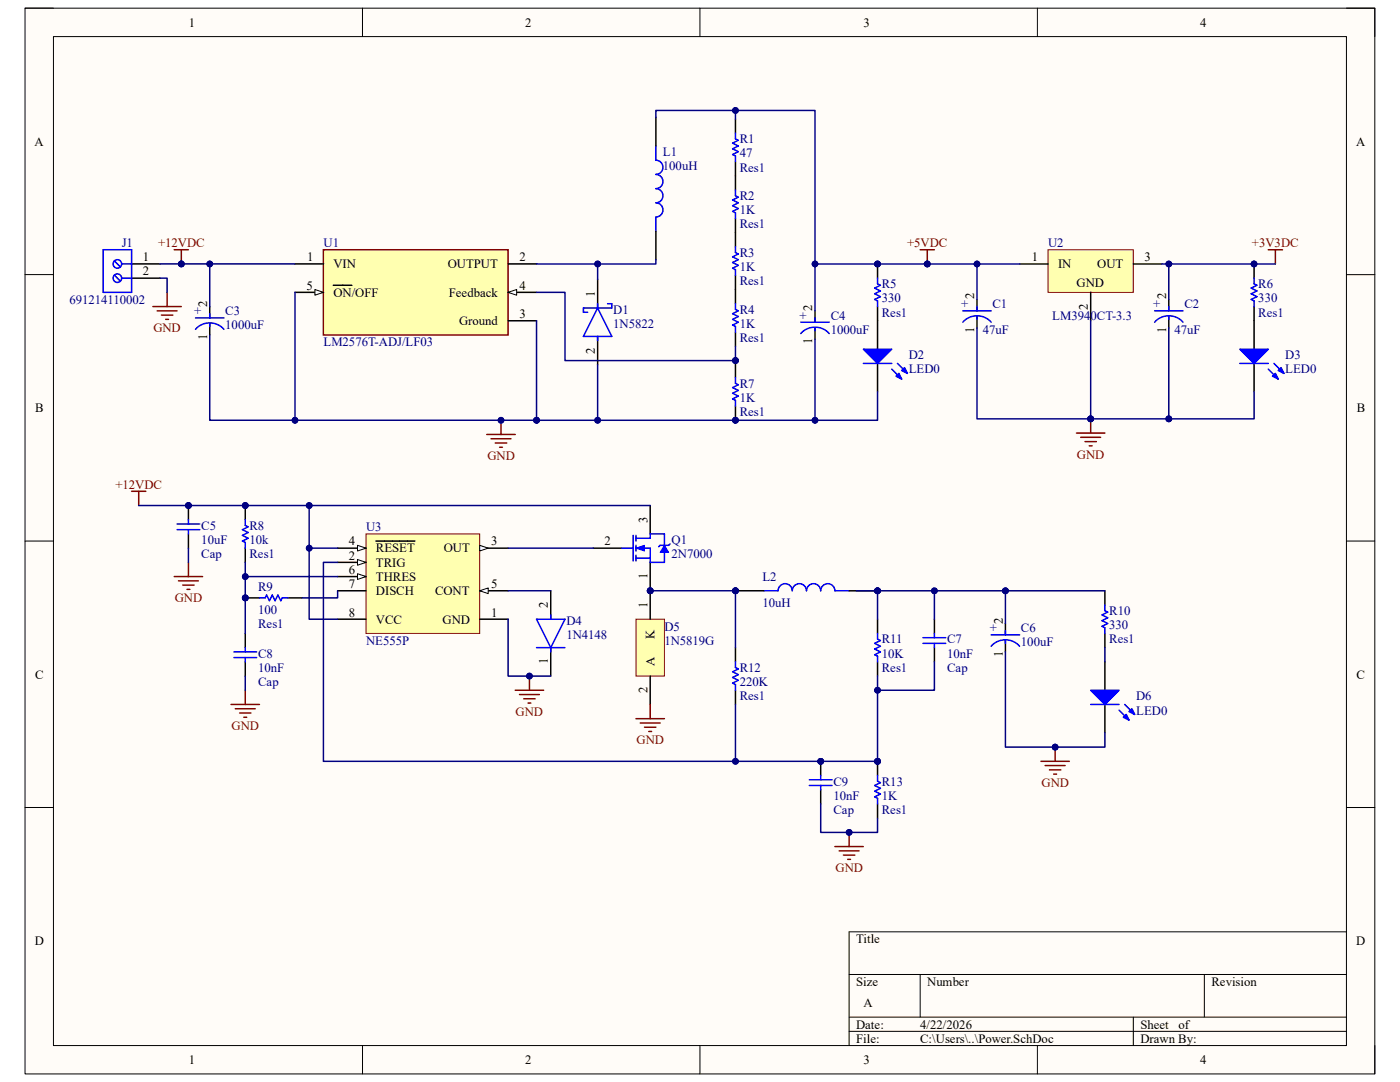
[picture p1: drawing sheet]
<svg xmlns="http://www.w3.org/2000/svg" width="279mm" height="216mm" viewBox="0 0 279 216" stroke-linecap="round" stroke-linejoin="round" font-family="sans-serif">
<path d="M5 1.6h269.4v212.7h-269.4z" fill-rule="evenodd" fill="#fffcf8"/>
<path d="M5 1.6h269.4v212.7h-269.4z" fill="none" stroke="#000" stroke-width=".2"/>
<path d="M10.7 7.3h258v201.3h-258z" fill-rule="evenodd" fill="#fffcf8"/>
<g fill="none" stroke="#000" stroke-width=".2">
<path d="M5 1.6h5.7M10.7 7.3h258v201.3h-258zM72.3 1.6v5.7M139.7 1.6v5.7M207 1.6v5.7M268.7 1.6h5.7v5.7M5 54.8h5.7M268.7 54.8h5.7M5 108h5.7M268.7 108h5.7M5 161.1h5.7M268.7 161.1h5.7"/>
<path d="M169.5 194.4h99.2M183.6 194.4v8.6M240.3 194.4v8.6M268.7 185.9h-99.2v22.7M72.3 208.6v5.7M139.7 208.6v5.7M169.5 203h99.2M169.5 205.8h99.2M207 208.6v5.7M226.2 203v5.6M274.4 208.6v5.7"/>
</g>
<path d="M64.5 49.8h36.9v17h-36.9z" fill-rule="evenodd" fill="#ffffb0"/>
<path d="M64.5 49.8h36.9v17h-36.9z" fill="none" stroke="#800000" stroke-width=".3"/>
<path d="M58.9 52.7h5.6M58.9 58.3h5.6" fill="none" stroke="#000" stroke-width=".3"/>
<path d="M62.8 57.8l1.7 .5-1.7 .6z" fill="#f8fcff"/>
<path d="M62.8 57.8l1.7 .5-1.7 .6z" fill="none" stroke="#000" stroke-width=".2"/>
<path d="M66.5 56.9h3.7M101.4 58.3h5.7" fill="none" stroke="#000" stroke-width=".3"/>
<path d="M101.4 58.3l1.7-.5v1.1z" fill="#f8fcff"/>
<path d="M101.4 58.3l1.7-.5v1.1z" fill="none" stroke="#000" stroke-width=".2"/>
<path d="M101.4 52.7h5.7M119.3 55.8v5.7M101.4 64h5.7M119.3 67.1v5.7" fill="none" stroke="#000" stroke-width=".3"/>
<path d="M119.3 61.5l2.8 5.6h-5.7zM119.3 60.6v.9M119.3 67.1v.9M121.3 60.6h.8v.9h-5.7v.8h.9" fill="none" stroke="#00f" stroke-width=".3"/>
<circle cx="146.8" cy="83.9" r=".57" fill="#000080"/>
<circle cx="146.8" cy="83.9" r=".57" fill="none" stroke="#000080" stroke-width=".2"/>
<path d="M146.8 72.5v2.9M146.8 81v2.9" fill="none" stroke="#000" stroke-width=".3"/>
<circle cx="146.8" cy="83.9" r=".57" fill="#000080"/>
<circle cx="146.8" cy="83.9" r=".57" fill="none" stroke="#000080" stroke-width=".2"/>
<path d="M146.8 60.6v1.1l.5 .3-1.1 .6 1.1 .6-1.1 .5 1.1 .6-1.1 .6 .6 .2v1.2M146.8 75.4v1.1l.5 .3-1.1 .5 1.1 .6-1.1 .6 1.1 .5-1.1 .6 .6 .3v1.1" fill="none" stroke="#00f" stroke-width=".3"/>
<path d="M146.8 57.8v2.8M146.8 66.3v2.8" fill="none" stroke="#000" stroke-width=".3"/>
<path d="M183.6 49.8h2.9M185.1 49.8v2.9" fill="none" stroke="#800000" stroke-width=".3"/>
<circle cx="185.1" cy="52.7" r=".57" fill="#000080"/>
<circle cx="185.1" cy="52.7" r=".57" fill="none" stroke="#000080" stroke-width=".2"/>
<path d="M146.8 23.7v2.9M146.8 32.3v5.6M146.8 43.6v5.7M146.8 54.9v2.9" fill="none" stroke="#000" stroke-width=".3"/>
<path d="M146.8 26.6v1.1l.5 .3-1.1 .6 1.1 .5-1.1 .6 1.1 .6-1.1 .5 .6 .3v1.2M146.8 37.9v1.2l.5 .2-1.1 .6 1.1 .6-1.1 .5 1.1 .6-1.1 .6 .6 .3v1.1M146.8 49.3v1.1l.5 .3-1.1 .5 1.1 .6-1.1 .6 1.1 .5-1.1 .6 .6 .3v1.1" fill="none" stroke="#00f" stroke-width=".3"/>
<path d="M34.8 49.8h2.8M36.2 49.8v2.9" fill="none" stroke="#800000" stroke-width=".3"/>
<circle cx="36.2" cy="52.7" r=".57" fill="#000080"/>
<circle cx="36.2" cy="52.7" r=".57" fill="none" stroke="#000080" stroke-width=".2"/>
<path d="M130.9 29.1v2.9a1.42 1.42 0 0 1 1.4 1.4 1.42 1.42 0 0 1-1.4 1.4 1.42 1.42 0 0 1 1.4 1.4 1.42 1.42 0 0 1-1.4 1.4 1.42 1.42 0 0 1 1.4 1.5 1.42 1.42 0 0 1-1.4 1.4 1.42 1.42 0 0 1 1.4 1.4 1.42 1.42 0 0 1-1.4 1.4v2.8" fill="none" stroke="#00f" stroke-width=".3"/>
<path d="M130.9 23.5v5.6M130.9 46.1v5.7" fill="none" stroke="#000" stroke-width=".3"/>
<path d="M97.1 86.7h5.7M98 87.5h4M98.9 88.4h2.2M99.7 89.2h.6M100 83.9v2.8" fill="none" stroke="#800000" stroke-width=".3"/>
<circle cx="100" cy="83.9" r=".57" fill="#000080"/>
<circle cx="100" cy="83.9" r=".57" fill="none" stroke="#000080" stroke-width=".2"/>
<circle cx="175.1" cy="52.7" r=".57" fill="#000080"/>
<circle cx="175.1" cy="52.7" r=".57" fill="none" stroke="#000080" stroke-width=".2"/>
<path d="M175.1 52.7v2.8" fill="none" stroke="#000" stroke-width=".3"/>
<circle cx="175.1" cy="52.7" r=".57" fill="#000080"/>
<circle cx="175.1" cy="52.7" r=".57" fill="none" stroke="#000080" stroke-width=".2"/>
<path d="M175.1 61.2v8.5M175.1 72.5v5.7" fill="none" stroke="#000" stroke-width=".3"/>
<path d="M175.1 55.5v1.1l.6 .3-1.1 .6 1.1 .6-1.1 .5 1.1 .6-1.1 .6 .5 .2v1.2" fill="none" stroke="#00f" stroke-width=".3"/>
<path d="M172.3 69.7h5.7l-2.9 2.8z" fill="#00f"/>
<path d="M172.3 69.7h5.7l-2.9 2.8zM178 73.6l1.9 2M179.1 72.5l2 2" fill="none" stroke="#00f" stroke-width=".3"/>
<path d="M178.8 75.1l.6-.6 .5 1.1z" fill="#00f"/>
<path d="M178.8 75.1l.6-.6 .5 1.1z" fill="none" stroke="#00f" stroke-width=".3"/>
<path d="M179.9 73.9l.6-.5 .6 1.1z" fill="#00f"/>
<path d="M172.3 72.5h5.7M179.9 73.9l.6-.5 .6 1.1z" fill="none" stroke="#00f" stroke-width=".3"/>
<path d="M73.1 106.5h22.6v19.9h-22.6z" fill-rule="evenodd" fill="#ffffb0"/>
<path d="M73.1 106.5h22.6v19.9h-22.6z" fill="none" stroke="#800000" stroke-width=".2"/>
<path d="M67.4 112.2h5.7M95.7 123.6h5.7" fill="none" stroke="#000" stroke-width=".3"/>
<path d="M71.3 111.6l1.8 .6-1.8 .6z" fill="#f8fcff"/>
<path d="M71.3 111.6l1.8 .6-1.8 .6z" fill="none" stroke="#000" stroke-width=".2"/>
<path d="M95.7 109.4h5.7" fill="none" stroke="#000" stroke-width=".3"/>
<path d="M95.7 108.8l1.7 .6-1.7 .5z" fill="#f8fcff"/>
<path d="M95.7 108.8l1.7 .6-1.7 .5z" fill="none" stroke="#000" stroke-width=".2"/>
<path d="M67.4 109.4h5.7" fill="none" stroke="#000" stroke-width=".3"/>
<path d="M71.3 108.8l1.8 .6-1.8 .5z" fill="#f8fcff"/>
<path d="M71.3 108.8l1.8 .6-1.8 .5z" fill="none" stroke="#000" stroke-width=".2"/>
<path d="M75 108h7.8M95.7 117.9h5.7" fill="none" stroke="#000" stroke-width=".3"/>
<path d="M95.7 117.9l1.7-.6v1.2z" fill="#f8fcff"/>
<path d="M95.7 117.9l1.7-.6v1.2z" fill="none" stroke="#000" stroke-width=".2"/>
<path d="M67.4 115.1h5.7" fill="none" stroke="#000" stroke-width=".3"/>
<path d="M71.3 114.5l1.8 .6-1.8 .5z" fill="#f8fcff"/>
<path d="M71.3 114.5l1.8 .6-1.8 .5z" fill="none" stroke="#000" stroke-width=".2"/>
<path d="M67.4 117.9h5.7M67.4 123.6h5.7" fill="none" stroke="#000" stroke-width=".3"/>
<circle cx="48.9" cy="119.3" r=".57" fill="#000080"/>
<circle cx="48.9" cy="119.3" r=".57" fill="none" stroke="#000080" stroke-width=".2"/>
<path d="M48.9 119.3h2.9M57.5 119.3h2.8" fill="none" stroke="#000" stroke-width=".3"/>
<circle cx="48.9" cy="119.3" r=".57" fill="#000080"/>
<circle cx="48.9" cy="119.3" r=".57" fill="none" stroke="#000080" stroke-width=".2"/>
<path d="M51.8 119.3h1.1l.3-.6 .6 1.2 .5-1.2 .6 1.2 .6-1.2 .5 1.2 .3-.6h1.2M46.7 130.1h4.5M46.7 131.2h4.5M48.9 129.2v.9M48.9 131.2v.9" fill="none" stroke="#00f" stroke-width=".3"/>
<path d="M48.9 137.7v2.9M46.1 140.6h5.7M47 141.4h3.9M47.8 142.3h2.3M48.7 143.1h.5" fill="none" stroke="#800000" stroke-width=".3"/>
<path d="M48.9 126.4v2.8M48.9 132.1v2.8" fill="none" stroke="#000" stroke-width=".3"/>
<circle cx="48.9" cy="100.9" r=".57" fill="#000080"/>
<circle cx="48.9" cy="100.9" r=".57" fill="none" stroke="#000080" stroke-width=".2"/>
<path d="M48.9 100.9v2.8M48.9 109.4v2.8" fill="none" stroke="#000" stroke-width=".3"/>
<circle cx="48.9" cy="100.9" r=".57" fill="#000080"/>
<circle cx="48.9" cy="100.9" r=".57" fill="none" stroke="#000080" stroke-width=".2"/>
<path d="M48.9 103.7v1.1l.6 .3-1.1 .6 1.1 .6-1.1 .5 1.1 .6-1.1 .6 .5 .2v1.2" fill="none" stroke="#00f" stroke-width=".3"/>
<circle cx="37.6" cy="100.9" r=".57" fill="#000080"/>
<circle cx="37.6" cy="100.9" r=".57" fill="none" stroke="#000080" stroke-width=".2"/>
<path d="M37.6 100.9v2.8M37.6 106.5v2.9" fill="none" stroke="#000" stroke-width=".3"/>
<circle cx="37.6" cy="100.9" r=".57" fill="#000080"/>
<circle cx="37.6" cy="100.9" r=".57" fill="none" stroke="#000080" stroke-width=".2"/>
<path d="M35.3 104.6h4.6M35.3 105.7h4.6M37.6 103.7v.9M37.6 105.7v.8M107.1 123.6h5.6l-2.8 5.6zM107.1 129.2h5.6M109.9 122.7v.9M109.9 129.2v.9" fill="none" stroke="#00f" stroke-width=".3"/>
<path d="M34.8 115.1h5.6M35.6 115.9h4M36.5 116.8h2.2M37.3 117.6h.6M37.6 112.2v2.9M102.8 137.7h5.7M103.7 138.6h3.9M104.5 139.4h2.3M105.7 134.9v2.8M105.4 140.3h.5" fill="none" stroke="#800000" stroke-width=".3"/>
<path d="M109.9 117.9v5.7M109.9 129.2v5.7" fill="none" stroke="#000" stroke-width=".3"/>
<circle cx="105.7" cy="134.9" r=".57" fill="#000080"/>
<circle cx="105.7" cy="134.9" r=".57" fill="none" stroke="#000080" stroke-width=".2"/>
<circle cx="129.8" cy="117.9" r=".57" fill="#000080"/>
<circle cx="129.8" cy="117.9" r=".57" fill="none" stroke="#000080" stroke-width=".2"/>
<path d="M129.8 112.2v5.7" fill="none" stroke="#000" stroke-width=".3"/>
<circle cx="129.8" cy="117.9" r=".57" fill="#000080"/>
<circle cx="129.8" cy="117.9" r=".57" fill="none" stroke="#000080" stroke-width=".2"/>
<path d="M118.4 109.4h5.7M129.8 100.9v5.6" fill="none" stroke="#000" stroke-width=".3"/>
<path d="M124.1 109.4h2.3M126.4 106.8v5.1M126.9 107.4h2.9v-.9h2.8v2.3M126.9 109.4h2.9v2.8h2.8v-2M126.9 111.4h2.9M126.9 106.8v1.2M126.9 108.8v1.1M126.9 110.8v1.1" fill="none" stroke="#00f" stroke-width=".3"/>
<path d="M132.6 108.8l.8 1.4h-1.7z" fill="#00f"/>
<path d="M132.6 108.8l.8 1.4h-1.7z" fill="none" stroke="#00f" stroke-width=".2"/>
<path d="M131.7 108.8h1.7" fill="none" stroke="#00f" stroke-width=".3"/>
<path d="M126.9 109.4l1.7-.6v1.1z" fill="#00f"/>
<path d="M126.9 109.4l1.7-.6v1.1z" fill="none" stroke="#00f" stroke-width=".2"/>
<path d="M131.7 108.8l-.2 .3M133.7 108.5l-.3 .3" fill="none" stroke="#00f" stroke-width=".3"/>
<circle cx="129.8" cy="117.9" r=".57" fill="#000080"/>
<circle cx="129.8" cy="117.9" r=".57" fill="none" stroke="#000080" stroke-width=".2"/>
<path d="M126.9 123.6h5.7v11.3h-5.7z" fill-rule="evenodd" fill="#ffffb0"/>
<path d="M126.9 123.6h5.7v11.3h-5.7z" fill="none" stroke="#800000" stroke-width=".2"/>
<path d="M129.8 117.9v5.7" fill="none" stroke="#000" stroke-width=".3"/>
<circle cx="129.8" cy="117.9" r=".57" fill="#000080"/>
<circle cx="129.8" cy="117.9" r=".57" fill="none" stroke="#000080" stroke-width=".2"/>
<path d="M129.8 134.9v5.7M146.8 129.2v2.9M146.8 137.7v2.9" fill="none" stroke="#000" stroke-width=".3"/>
<path d="M126.9 143.4h5.7M127.8 144.3h3.9M128.6 145.1h2.3M129.5 146h.5M129.8 140.6v2.8" fill="none" stroke="#800000" stroke-width=".3"/>
<path d="M146.8 132.1v1.1l.5 .3-1.1 .5 1.1 .6-1.1 .6 1.1 .5-1.1 .6 .6 .3v1.1" fill="none" stroke="#00f" stroke-width=".3"/>
<circle cx="163.8" cy="151.9" r=".57" fill="#000080"/>
<circle cx="163.8" cy="151.9" r=".57" fill="none" stroke="#000080" stroke-width=".2"/>
<path d="M163.8 151.9v2.8M163.8 157.6v2.8" fill="none" stroke="#000" stroke-width=".3"/>
<circle cx="163.8" cy="151.9" r=".57" fill="#000080"/>
<circle cx="163.8" cy="151.9" r=".57" fill="none" stroke="#000080" stroke-width=".2"/>
<path d="M161.5 155.6h4.6M161.5 156.7h4.6M163.8 154.7v.9M163.8 156.7v.9" fill="none" stroke="#00f" stroke-width=".3"/>
<circle cx="175.1" cy="151.9" r=".57" fill="#000080"/>
<circle cx="175.1" cy="151.9" r=".57" fill="none" stroke="#000080" stroke-width=".2"/>
<path d="M175.1 151.9v2.8" fill="none" stroke="#000" stroke-width=".3"/>
<circle cx="175.1" cy="151.9" r=".57" fill="#000080"/>
<circle cx="175.1" cy="151.9" r=".57" fill="none" stroke="#000080" stroke-width=".2"/>
<path d="M175.1 160.4v2.9" fill="none" stroke="#000" stroke-width=".3"/>
<path d="M175.1 154.7v1.2l.6 .3-1.1 .5 1.1 .6-1.1 .6 1.1 .5-1.1 .6 .5 .3v1.1" fill="none" stroke="#00f" stroke-width=".3"/>
<path d="M166.6 168.9h5.7M167.5 169.8h3.9M168.3 170.6h2.3M169.2 171.5h.5M169.5 166.1v2.8" fill="none" stroke="#800000" stroke-width=".3"/>
<circle cx="169.5" cy="166.1" r=".57" fill="#000080"/>
<circle cx="169.5" cy="166.1" r=".57" fill="none" stroke="#000080" stroke-width=".2"/>
<path d="M175.1 123.6v2.8M175.1 132.1v2.8M186.5 123.6v2.8M186.5 129.2v2.9" fill="none" stroke="#000" stroke-width=".3"/>
<path d="M175.1 126.4v1.1l.6 .3-1.1 .6 1.1 .5-1.1 .6 1.1 .6-1.1 .6 .5 .2v1.2M184.2 127.2h4.5M184.2 128.4h4.5M186.5 126.4v.8M186.5 128.4v.8" fill="none" stroke="#00f" stroke-width=".3"/>
<path d="M207.7 151.9h5.7M208.6 152.8h4M209.4 153.6h2.3M210.3 154.5h.6M210.6 149.1v2.8" fill="none" stroke="#800000" stroke-width=".3"/>
<circle cx="210.6" cy="149.1" r=".57" fill="#000080"/>
<circle cx="210.6" cy="149.1" r=".57" fill="none" stroke="#000080" stroke-width=".2"/>
<path d="M220.5 117.9v2.8M220.5 126.4v2.8M220.5 132.1v5.6M220.5 140.6v5.6" fill="none" stroke="#000" stroke-width=".3"/>
<path d="M220.5 120.7v1.2l.6 .2-1.2 .6 1.2 .6-1.2 .5 1.2 .6-1.2 .6 .6 .3v1.1" fill="none" stroke="#00f" stroke-width=".3"/>
<path d="M217.7 137.7h5.6l-2.8 2.9z" fill="#00f"/>
<path d="M217.7 137.7h5.6l-2.8 2.9zM223.3 141.7l2 2M224.5 140.6l2 2" fill="none" stroke="#00f" stroke-width=".3"/>
<path d="M224.2 143.1l.6-.5 .5 1.1z" fill="#00f"/>
<path d="M224.2 143.1l.6-.5 .5 1.1z" fill="none" stroke="#00f" stroke-width=".3"/>
<path d="M225.3 142l.6-.6 .6 1.2z" fill="#00f"/>
<path d="M217.7 140.6h5.6M225.3 142l.6-.6 .6 1.2z" fill="none" stroke="#00f" stroke-width=".3"/>
<circle cx="146.8" cy="117.9" r=".57" fill="#000080"/>
<circle cx="146.8" cy="117.9" r=".57" fill="none" stroke="#000080" stroke-width=".2"/>
<circle cx="175.1" cy="117.9" r=".57" fill="#000080"/>
<circle cx="175.1" cy="117.9" r=".57" fill="none" stroke="#000080" stroke-width=".2"/>
<path d="M152.4 117.9h2.9a1.42 1.42 0 0 1 1.4-1.4 1.42 1.42 0 0 1 1.4 1.4 1.42 1.42 0 0 1 1.4-1.4 1.42 1.42 0 0 1 1.5 1.4 1.42 1.42 0 0 1 1.4-1.4 1.42 1.42 0 0 1 1.4 1.4 1.42 1.42 0 0 1 1.4-1.4 1.42 1.42 0 0 1 1.4 1.4h2.9" fill="none" stroke="#00f" stroke-width=".3"/>
<path d="M146.8 117.9h5.6" fill="none" stroke="#000" stroke-width=".3"/>
<circle cx="146.8" cy="117.9" r=".57" fill="#000080"/>
<circle cx="146.8" cy="117.9" r=".57" fill="none" stroke="#000080" stroke-width=".2"/>
<path d="M169.5 117.9h5.6" fill="none" stroke="#000" stroke-width=".3"/>
<circle cx="175.1" cy="117.9" r=".57" fill="#000080"/>
<circle cx="175.1" cy="117.9" r=".57" fill="none" stroke="#000080" stroke-width=".2"/>
<path d="M26.3 52.7h5.6M26.3 55.5h5.6" fill="none" stroke="#000" stroke-width=".3"/>
<g fill="none" stroke="#00f" stroke-width=".3">
<path d="M20.6 49.8h5.7v8.5h-5.7zM22.8 52.1l1.2 1.2M22.8 54.9l1.2 1.2M24.3 52.7h2M24.3 55.5h2"/>
<circle cx="23.4" cy="52.7" r=".85"/>
<circle cx="23.4" cy="55.5" r=".85"/>
</g>
<path d="M33.4 58.3v2.9M30.5 61.2h5.7M31.4 62h3.9M32.2 62.9h2.3M33.1 63.7h.5M26.3 98h2.8M27.7 98v2.9" fill="none" stroke="#800000" stroke-width=".3"/>
<path d="M209.2 49.8h17v8.5h-17z" fill-rule="evenodd" fill="#ffffb0"/>
<path d="M209.2 49.8h17v8.5h-17z" fill="none" stroke="#800000" stroke-width=".2"/>
<path d="M203.5 52.7h5.7M217.7 58.3v5.7M226.2 52.7h5.6" fill="none" stroke="#000" stroke-width=".3"/>
<path d="M253.1 49.8h2.8M254.5 49.8v2.9M214.8 86.4h5.7M215.7 87.3h3.9M216.5 88.1h2.3M217.4 89h.6M217.7 83.6v2.8" fill="none" stroke="#800000" stroke-width=".3"/>
<circle cx="217.7" cy="83.6" r=".57" fill="#000080"/>
<circle cx="217.7" cy="83.6" r=".57" fill="none" stroke="#000080" stroke-width=".2"/>
<circle cx="250.3" cy="52.7" r=".57" fill="#000080"/>
<circle cx="250.3" cy="52.7" r=".57" fill="none" stroke="#000080" stroke-width=".2"/>
<path d="M250.3 52.7v2.8" fill="none" stroke="#000" stroke-width=".3"/>
<circle cx="250.3" cy="52.7" r=".57" fill="#000080"/>
<circle cx="250.3" cy="52.7" r=".57" fill="none" stroke="#000080" stroke-width=".2"/>
<path d="M250.3 61.2v8.5M250.3 72.5v5.7" fill="none" stroke="#000" stroke-width=".3"/>
<path d="M250.3 55.5v1.1l.5 .3-1.1 .6 1.1 .6-1.1 .5 1.1 .6-1.1 .6 .6 .2v1.2" fill="none" stroke="#00f" stroke-width=".3"/>
<path d="M247.4 69.7h5.7l-2.8 2.8z" fill="#00f"/>
<path d="M247.4 69.7h5.7l-2.8 2.8zM253.1 73.6l2 2M254.2 72.5l2 2" fill="none" stroke="#00f" stroke-width=".3"/>
<path d="M254 75.1l.5-.6 .6 1.1z" fill="#00f"/>
<path d="M254 75.1l.5-.6 .6 1.1z" fill="none" stroke="#00f" stroke-width=".3"/>
<path d="M255.7 73.4l.5 1.1-1.1-.6z" fill="#00f"/>
<g fill="none" stroke="#00f" stroke-width=".3">
<path d="M39 63.4h5.7M39 65.7a3.8 3.8 0 0 1 5.7 0M41.9 62.6v.8M41.9 64.6v.5M159.8 66.6a3.8 3.8 0 0 1 5.7 0M159.8 64.3h5.7M162.7 63.4v.9M162.7 65.4v.6M192.2 62h5.6M192.2 64.3a3.8 3.8 0 0 1 5.6 0M195 61.2v.8M195 63.2v.5"/>
<path d="M230.4 62h5.7M230.4 64.3a3.8 3.8 0 0 1 5.7 0M233.3 61.2v.8M233.3 63.2v.5M247.4 72.5h5.7M255.7 73.4l.5 1.1-1.1-.6zM197.8 128.9a3.8 3.8 0 0 1 5.7 0M197.8 126.7h5.7M200.6 125.8v.9M200.6 127.8v.6"/>
</g>
<path d="M195 59.8v2.2M233.3 59.8v2.2M41.9 61.2v2.2M41.9 64.6v2.2M162.7 62v2.3M162.7 65.4v2.3M195 63.2v2.2M233.3 63.2v2.2M200.6 124.4v2.3M200.6 127.8v2.3" fill="none" stroke="#000" stroke-width=".3"/>
<path d="M36.2 52.7h22.7" fill="none" stroke="#000080" stroke-width=".3"/>
<circle cx="36.2" cy="52.7" r=".57" fill="#000080"/>
<circle cx="36.2" cy="52.7" r=".57" fill="none" stroke="#000080" stroke-width=".2"/>
<circle cx="41.9" cy="52.7" r=".57" fill="#000080"/>
<circle cx="41.9" cy="52.7" r=".57" fill="none" stroke="#000080" stroke-width=".2"/>
<path d="M58.9 58.3v25.6" fill="none" stroke="#000080" stroke-width=".3"/>
<circle cx="58.9" cy="83.9" r=".57" fill="#000080"/>
<circle cx="58.9" cy="83.9" r=".57" fill="none" stroke="#000080" stroke-width=".2"/>
<path d="M41.9 52.7v8.5" fill="none" stroke="#000080" stroke-width=".3"/>
<circle cx="41.9" cy="52.7" r=".57" fill="#000080"/>
<circle cx="41.9" cy="52.7" r=".57" fill="none" stroke="#000080" stroke-width=".2"/>
<path d="M67.4 109.4h-5.7v14.2h5.7" fill="none" stroke="#000080" stroke-width=".3"/>
<circle cx="61.7" cy="109.4" r=".57" fill="#000080"/>
<circle cx="61.7" cy="109.4" r=".57" fill="none" stroke="#000080" stroke-width=".2"/>
<path d="M61.7 100.9v8.5" fill="none" stroke="#000080" stroke-width=".3"/>
<circle cx="61.7" cy="109.4" r=".57" fill="#000080"/>
<circle cx="61.7" cy="109.4" r=".57" fill="none" stroke="#000080" stroke-width=".2"/>
<circle cx="61.7" cy="100.9" r=".57" fill="#000080"/>
<circle cx="61.7" cy="100.9" r=".57" fill="none" stroke="#000080" stroke-width=".2"/>
<path d="M48.9 115.1h18.5M67.4 117.9v1.4h-7.1" fill="none" stroke="#000080" stroke-width=".3"/>
<circle cx="48.9" cy="115.1" r=".57" fill="#000080"/>
<circle cx="48.9" cy="115.1" r=".57" fill="none" stroke="#000080" stroke-width=".2"/>
<path d="M48.9 119.3v7.1M48.9 134.9v2.8" fill="none" stroke="#000080" stroke-width=".3"/>
<circle cx="48.9" cy="119.3" r=".57" fill="#000080"/>
<circle cx="48.9" cy="119.3" r=".57" fill="none" stroke="#000080" stroke-width=".2"/>
<path d="M48.9 112.2v7.1" fill="none" stroke="#000080" stroke-width=".3"/>
<circle cx="48.9" cy="115.1" r=".57" fill="#000080"/>
<circle cx="48.9" cy="115.1" r=".57" fill="none" stroke="#000080" stroke-width=".2"/>
<circle cx="48.9" cy="119.3" r=".57" fill="#000080"/>
<circle cx="48.9" cy="119.3" r=".57" fill="none" stroke="#000080" stroke-width=".2"/>
<path d="M37.6 109.4v2.8M101.4 117.9h8.5M101.4 123.6v11.3h8.5" fill="none" stroke="#000080" stroke-width=".3"/>
<circle cx="105.7" cy="134.9" r=".57" fill="#000080"/>
<circle cx="105.7" cy="134.9" r=".57" fill="none" stroke="#000080" stroke-width=".2"/>
<path d="M27.7 100.9h102.1" fill="none" stroke="#000080" stroke-width=".3"/>
<circle cx="37.6" cy="100.9" r=".57" fill="#000080"/>
<circle cx="37.6" cy="100.9" r=".57" fill="none" stroke="#000080" stroke-width=".2"/>
<circle cx="48.9" cy="100.9" r=".57" fill="#000080"/>
<circle cx="48.9" cy="100.9" r=".57" fill="none" stroke="#000080" stroke-width=".2"/>
<circle cx="61.7" cy="100.9" r=".57" fill="#000080"/>
<circle cx="61.7" cy="100.9" r=".57" fill="none" stroke="#000080" stroke-width=".2"/>
<path d="M129.8 117.9h17" fill="none" stroke="#000080" stroke-width=".3"/>
<circle cx="129.8" cy="117.9" r=".57" fill="#000080"/>
<circle cx="129.8" cy="117.9" r=".57" fill="none" stroke="#000080" stroke-width=".2"/>
<circle cx="146.8" cy="117.9" r=".57" fill="#000080"/>
<circle cx="146.8" cy="117.9" r=".57" fill="none" stroke="#000080" stroke-width=".2"/>
<path d="M67.4 112.2h-2.9v39.7h82.3v-11.3" fill="none" stroke="#000080" stroke-width=".3"/>
<circle cx="146.8" cy="151.9" r=".57" fill="#000080"/>
<circle cx="146.8" cy="151.9" r=".57" fill="none" stroke="#000080" stroke-width=".2"/>
<path d="M146.8 117.9v11.3" fill="none" stroke="#000080" stroke-width=".3"/>
<circle cx="146.8" cy="117.9" r=".57" fill="#000080"/>
<circle cx="146.8" cy="117.9" r=".57" fill="none" stroke="#000080" stroke-width=".2"/>
<path d="M146.8 151.9h28.3" fill="none" stroke="#000080" stroke-width=".3"/>
<circle cx="146.8" cy="151.9" r=".57" fill="#000080"/>
<circle cx="146.8" cy="151.9" r=".57" fill="none" stroke="#000080" stroke-width=".2"/>
<circle cx="163.8" cy="151.9" r=".57" fill="#000080"/>
<circle cx="163.8" cy="151.9" r=".57" fill="none" stroke="#000080" stroke-width=".2"/>
<circle cx="175.1" cy="151.9" r=".57" fill="#000080"/>
<circle cx="175.1" cy="151.9" r=".57" fill="none" stroke="#000080" stroke-width=".2"/>
<path d="M163.8 160.4v5.7h11.3v-2.8" fill="none" stroke="#000080" stroke-width=".3"/>
<circle cx="169.5" cy="166.1" r=".57" fill="#000080"/>
<circle cx="169.5" cy="166.1" r=".57" fill="none" stroke="#000080" stroke-width=".2"/>
<path d="M175.1 134.9v17" fill="none" stroke="#000080" stroke-width=".3"/>
<circle cx="175.1" cy="151.9" r=".57" fill="#000080"/>
<circle cx="175.1" cy="151.9" r=".57" fill="none" stroke="#000080" stroke-width=".2"/>
<circle cx="175.1" cy="137.7" r=".57" fill="#000080"/>
<circle cx="175.1" cy="137.7" r=".57" fill="none" stroke="#000080" stroke-width=".2"/>
<path d="M186.5 132.1v5.6h-11.4" fill="none" stroke="#000080" stroke-width=".3"/>
<circle cx="175.1" cy="137.7" r=".57" fill="#000080"/>
<circle cx="175.1" cy="137.7" r=".57" fill="none" stroke="#000080" stroke-width=".2"/>
<path d="M186.5 117.9v5.7" fill="none" stroke="#000080" stroke-width=".3"/>
<circle cx="186.5" cy="117.9" r=".57" fill="#000080"/>
<circle cx="186.5" cy="117.9" r=".57" fill="none" stroke="#000080" stroke-width=".2"/>
<path d="M175.1 117.9v5.7" fill="none" stroke="#000080" stroke-width=".3"/>
<circle cx="175.1" cy="117.9" r=".57" fill="#000080"/>
<circle cx="175.1" cy="117.9" r=".57" fill="none" stroke="#000080" stroke-width=".2"/>
<path d="M220.5 146.2v2.9h-9.9" fill="none" stroke="#000080" stroke-width=".3"/>
<circle cx="210.6" cy="149.1" r=".57" fill="#000080"/>
<circle cx="210.6" cy="149.1" r=".57" fill="none" stroke="#000080" stroke-width=".2"/>
<path d="M170.9 117.9h29.7M220.5 129.2v2.9" fill="none" stroke="#000080" stroke-width=".3"/>
<circle cx="175.1" cy="117.9" r=".57" fill="#000080"/>
<circle cx="175.1" cy="117.9" r=".57" fill="none" stroke="#000080" stroke-width=".2"/>
<circle cx="186.5" cy="117.9" r=".57" fill="#000080"/>
<circle cx="186.5" cy="117.9" r=".57" fill="none" stroke="#000080" stroke-width=".2"/>
<circle cx="200.7" cy="117.9" r=".57" fill="#000080"/>
<circle cx="200.7" cy="117.9" r=".57" fill="none" stroke="#000080" stroke-width=".2"/>
<path d="M31.9 55.5h1.5v2.8M200.6 117.9h19.9" fill="none" stroke="#000080" stroke-width=".3"/>
<circle cx="200.7" cy="117.9" r=".57" fill="#000080"/>
<circle cx="200.7" cy="117.9" r=".57" fill="none" stroke="#000080" stroke-width=".2"/>
<path d="M31.9 52.7h4.3" fill="none" stroke="#000080" stroke-width=".3"/>
<circle cx="36.2" cy="52.7" r=".57" fill="#000080"/>
<circle cx="36.2" cy="52.7" r=".57" fill="none" stroke="#000080" stroke-width=".2"/>
<path d="M231.8 52.7h22.7" fill="none" stroke="#000080" stroke-width=".3"/>
<circle cx="250.3" cy="52.7" r=".57" fill="#000080"/>
<circle cx="250.3" cy="52.7" r=".57" fill="none" stroke="#000080" stroke-width=".2"/>
<circle cx="233.3" cy="52.7" r=".57" fill="#000080"/>
<circle cx="233.3" cy="52.7" r=".57" fill="none" stroke="#000080" stroke-width=".2"/>
<path d="M185.1 52.7h18.4" fill="none" stroke="#000080" stroke-width=".3"/>
<circle cx="185.1" cy="52.7" r=".57" fill="#000080"/>
<circle cx="185.1" cy="52.7" r=".57" fill="none" stroke="#000080" stroke-width=".2"/>
<circle cx="195" cy="52.7" r=".57" fill="#000080"/>
<circle cx="195" cy="52.7" r=".57" fill="none" stroke="#000080" stroke-width=".2"/>
<path d="M233.3 52.7v7.1" fill="none" stroke="#000080" stroke-width=".3"/>
<circle cx="233.3" cy="52.7" r=".57" fill="#000080"/>
<circle cx="233.3" cy="52.7" r=".57" fill="none" stroke="#000080" stroke-width=".2"/>
<path d="M195 52.7v7.1" fill="none" stroke="#000080" stroke-width=".3"/>
<circle cx="195" cy="52.7" r=".57" fill="#000080"/>
<circle cx="195" cy="52.7" r=".57" fill="none" stroke="#000080" stroke-width=".2"/>
<path d="M200.6 117.9v6.5" fill="none" stroke="#000080" stroke-width=".3"/>
<circle cx="200.7" cy="117.9" r=".57" fill="#000080"/>
<circle cx="200.7" cy="117.9" r=".57" fill="none" stroke="#000080" stroke-width=".2"/>
<path d="M200.6 130.1v19h10" fill="none" stroke="#000080" stroke-width=".3"/>
<circle cx="210.6" cy="149.1" r=".57" fill="#000080"/>
<circle cx="210.6" cy="149.1" r=".57" fill="none" stroke="#000080" stroke-width=".2"/>
<path d="M41.9 66.8v17.1h65.2M101.4 109.4h17" fill="none" stroke="#000080" stroke-width=".3"/>
<circle cx="107.1" cy="83.9" r=".57" fill="#000080"/>
<circle cx="107.1" cy="83.9" r=".57" fill="none" stroke="#000080" stroke-width=".2"/>
<circle cx="100" cy="83.9" r=".57" fill="#000080"/>
<circle cx="100" cy="83.9" r=".57" fill="none" stroke="#000080" stroke-width=".2"/>
<circle cx="58.9" cy="83.9" r=".57" fill="#000080"/>
<circle cx="58.9" cy="83.9" r=".57" fill="none" stroke="#000080" stroke-width=".2"/>
<path d="M217.7 64v19.6" fill="none" stroke="#000080" stroke-width=".3"/>
<circle cx="217.7" cy="83.6" r=".57" fill="#000080"/>
<circle cx="217.7" cy="83.6" r=".57" fill="none" stroke="#000080" stroke-width=".2"/>
<path d="M233.3 65.4v18.2" fill="none" stroke="#000080" stroke-width=".3"/>
<circle cx="233.3" cy="83.6" r=".57" fill="#000080"/>
<circle cx="233.3" cy="83.6" r=".57" fill="none" stroke="#000080" stroke-width=".2"/>
<path d="M107.1 64v19.9" fill="none" stroke="#000080" stroke-width=".3"/>
<circle cx="107.1" cy="83.9" r=".57" fill="#000080"/>
<circle cx="107.1" cy="83.9" r=".57" fill="none" stroke="#000080" stroke-width=".2"/>
<path d="M162.7 67.7v16.2" fill="none" stroke="#000080" stroke-width=".3"/>
<circle cx="162.6" cy="83.9" r=".57" fill="#000080"/>
<circle cx="162.6" cy="83.9" r=".57" fill="none" stroke="#000080" stroke-width=".2"/>
<path d="M175.1 78.2v5.7h-68" fill="none" stroke="#000080" stroke-width=".3"/>
<circle cx="107.1" cy="83.9" r=".57" fill="#000080"/>
<circle cx="107.1" cy="83.9" r=".57" fill="none" stroke="#000080" stroke-width=".2"/>
<circle cx="119.3" cy="83.9" r=".57" fill="#000080"/>
<circle cx="119.3" cy="83.9" r=".57" fill="none" stroke="#000080" stroke-width=".2"/>
<circle cx="146.8" cy="83.9" r=".57" fill="#000080"/>
<circle cx="146.8" cy="83.9" r=".57" fill="none" stroke="#000080" stroke-width=".2"/>
<circle cx="162.6" cy="83.9" r=".57" fill="#000080"/>
<circle cx="162.6" cy="83.9" r=".57" fill="none" stroke="#000080" stroke-width=".2"/>
<path d="M119.3 72.8v11.1" fill="none" stroke="#000080" stroke-width=".3"/>
<circle cx="119.3" cy="83.9" r=".57" fill="#000080"/>
<circle cx="119.3" cy="83.9" r=".57" fill="none" stroke="#000080" stroke-width=".2"/>
<path d="M162.7 52.7h22.4" fill="none" stroke="#000080" stroke-width=".3"/>
<circle cx="162.6" cy="52.7" r=".57" fill="#000080"/>
<circle cx="162.6" cy="52.7" r=".57" fill="none" stroke="#000080" stroke-width=".2"/>
<circle cx="175.1" cy="52.7" r=".57" fill="#000080"/>
<circle cx="175.1" cy="52.7" r=".57" fill="none" stroke="#000080" stroke-width=".2"/>
<circle cx="185.1" cy="52.7" r=".57" fill="#000080"/>
<circle cx="185.1" cy="52.7" r=".57" fill="none" stroke="#000080" stroke-width=".2"/>
<path d="M146.8 22v1.7" fill="none" stroke="#000080" stroke-width=".3"/>
<circle cx="146.8" cy="22" r=".57" fill="#000080"/>
<circle cx="146.8" cy="22" r=".57" fill="none" stroke="#000080" stroke-width=".2"/>
<path d="M107.1 52.7h12.2v3.1" fill="none" stroke="#000080" stroke-width=".3"/>
<circle cx="119.3" cy="52.7" r=".57" fill="#000080"/>
<circle cx="119.3" cy="52.7" r=".57" fill="none" stroke="#000080" stroke-width=".2"/>
<path d="M130.9 51.8v.9h-11.6" fill="none" stroke="#000080" stroke-width=".3"/>
<circle cx="119.3" cy="52.7" r=".57" fill="#000080"/>
<circle cx="119.3" cy="52.7" r=".57" fill="none" stroke="#000080" stroke-width=".2"/>
<path d="M130.9 23.5v-1.5h31.8v40" fill="none" stroke="#000080" stroke-width=".3"/>
<circle cx="146.8" cy="22" r=".57" fill="#000080"/>
<circle cx="146.8" cy="22" r=".57" fill="none" stroke="#000080" stroke-width=".2"/>
<circle cx="162.6" cy="52.7" r=".57" fill="#000080"/>
<circle cx="162.6" cy="52.7" r=".57" fill="none" stroke="#000080" stroke-width=".2"/>
<path d="M195 65.4v18.2h22.7" fill="none" stroke="#000080" stroke-width=".3"/>
<circle cx="217.7" cy="83.6" r=".57" fill="#000080"/>
<circle cx="217.7" cy="83.6" r=".57" fill="none" stroke="#000080" stroke-width=".2"/>
<path d="M217.7 83.6h15.6" fill="none" stroke="#000080" stroke-width=".3"/>
<circle cx="233.3" cy="83.6" r=".57" fill="#000080"/>
<circle cx="233.3" cy="83.6" r=".57" fill="none" stroke="#000080" stroke-width=".2"/>
<circle cx="217.7" cy="83.6" r=".57" fill="#000080"/>
<circle cx="217.7" cy="83.6" r=".57" fill="none" stroke="#000080" stroke-width=".2"/>
<path d="M250.3 78.2v5.4h-17" fill="none" stroke="#000080" stroke-width=".3"/>
<circle cx="233.3" cy="83.6" r=".57" fill="#000080"/>
<circle cx="233.3" cy="83.6" r=".57" fill="none" stroke="#000080" stroke-width=".2"/>
<path d="M107.1 58.3h5.6v13.7h34.4" fill="none" stroke="#000080" stroke-width=".3"/>
<circle cx="146.8" cy="72" r=".57" fill="#000080"/>
<circle cx="146.8" cy="72" r=".57" fill="none" stroke="#000080" stroke-width=".2"/>
<path d="M146.8 72v.5" fill="none" stroke="#000080" stroke-width=".3"/>
<circle cx="146.8" cy="72" r=".57" fill="#000080"/>
<circle cx="146.8" cy="72" r=".57" fill="none" stroke="#000080" stroke-width=".2"/>
<path d="M146.8 69.1v2.9" fill="none" stroke="#000080" stroke-width=".3"/>
<circle cx="146.8" cy="72" r=".57" fill="#000080"/>
<circle cx="146.8" cy="72" r=".57" fill="none" stroke="#000080" stroke-width=".2"/>
<g font-size="2.5">
<text x="37.7" y="5.3">1</text>
<text x="104.8" y="5.3">2</text>
<text x="172.3" y="5.3">3</text>
<text x="239.5" y="5.3">4</text>
<text x="6.9" y="29.1">A</text>
<text x="270.6" y="29.1">A</text>
<text x="28.5" y="52.1">1</text>
<text x="61.3" y="52.1">1</text>
<text x="66.5" y="53.6">VIN</text>
<text x="89.4" y="53.6">OUTPUT</text>
<text x="103.7" y="52.1">2</text>
<text x="205.9" y="52.1">1</text>
<text x="211.2" y="53.6">IN</text>
<text x="219" y="53.6">OUT</text>
<text x="228.4" y="52.1">3</text>
<text x="28.5" y="54.9">2</text>
<text x="61.2" y="57.8">5</text>
<text x="66.5" y="59.2">ON/OFF</text>
<text x="89.6" y="59.2">Feedback</text>
<text x="103.7" y="57.8">4</text>
<text x="118.7" y="59.2" transform="rotate(-90 118.7 59.2)">1</text>
<text x="194.4" y="59.7" transform="rotate(-90 194.4 59.7)">2</text>
<text x="214.8" y="57.2">GND</text>
<text x="232.7" y="59.7" transform="rotate(-90 232.7 59.7)">2</text>
<text x="41.3" y="61.2" transform="rotate(-90 41.3 61.2)">2</text>
<text x="91.6" y="64.9">Ground</text>
<text x="103.7" y="63.5">3</text>
<text x="162.1" y="62" transform="rotate(-90 162.1 62)">2</text>
<text x="217.1" y="61.8" transform="rotate(-90 217.1 61.8)">2</text>
<text x="41.3" y="67.8" transform="rotate(-90 41.3 67.8)">1</text>
<text x="118.7" y="70.6" transform="rotate(-90 118.7 70.6)">2</text>
<text x="162.1" y="68.7" transform="rotate(-90 162.1 68.7)">1</text>
<text x="194.4" y="66.4" transform="rotate(-90 194.4 66.4)">1</text>
<text x="232.7" y="66.4" transform="rotate(-90 232.7 66.4)">1</text>
<text x="7" y="82.3">B</text>
<text x="270.8" y="82.3">B</text>
<text x="129.2" y="104.3" transform="rotate(-90 129.2 104.3)">3</text>
<text x="69.6" y="111.7">2</text>
<text x="69.6" y="108.8">4</text>
<text x="75" y="113.1">TRIG</text>
<text x="75" y="110.2">RESET</text>
<text x="88.6" y="110.2">OUT</text>
<text x="98" y="108.8">3</text>
<text x="120.6" y="108.8">2</text>
<text x="69.6" y="114.5">6</text>
<text x="69.6" y="117.3">7</text>
<text x="75" y="115.9">THRES</text>
<text x="75" y="118.7">DISCH</text>
<text x="86.8" y="118.7">CONT</text>
<text x="98" y="117.3">5</text>
<text x="129.2" y="115.4" transform="rotate(-90 129.2 115.4)">1</text>
<text x="69.6" y="123">8</text>
<text x="75" y="124.4">VCC</text>
<text x="88.3" y="124.4">GND</text>
<text x="98" y="123">1</text>
<text x="109.3" y="121.3" transform="rotate(-90 109.3 121.3)">2</text>
<text x="129.2" y="121.3" transform="rotate(-90 129.2 121.3)">1</text>
<text x="200.1" y="124.4" transform="rotate(-90 200.1 124.4)">2</text>
<text x="130.6" y="127.4" transform="rotate(-90 130.6 127.4)">K</text>
<text x="200.1" y="131" transform="rotate(-90 200.1 131)">1</text>
<text x="7" y="135.4">C</text>
<text x="109.3" y="132.5" transform="rotate(-90 109.3 132.5)">1</text>
<text x="130.6" y="132.9" transform="rotate(-90 130.6 132.9)">A</text>
<text x="270.7" y="135.4">C</text>
<text x="129.2" y="138.3" transform="rotate(-90 129.2 138.3)">2</text>
<text x="6.9" y="188.6">D</text>
<text x="170.9" y="188.2">Title</text>
<text x="270.7" y="188.6">D</text>
<text x="170.9" y="196.7">Size</text>
<text x="185" y="196.7">Number</text>
<text x="241.8" y="196.7">Revision</text>
<text x="172.3" y="201">A</text>
<text x="170.9" y="205.2">Date:</text>
<text x="170.9" y="208.1">File:</text>
<text x="183.6" y="205.2">4/22/2026</text>
<text x="183.7" y="208.1">C:\Users\..\Power.SchDoc</text>
<text x="227.6" y="205.2">Sheet</text>
<text x="227.6" y="208.1">Drawn By:</text>
<text x="235.2" y="205.2">of</text>
<text x="37.7" y="212.3">1</text>
<text x="104.8" y="212.3">2</text>
<text x="172.3" y="212.3">3</text>
<text x="239.5" y="212.3">4</text>
</g>
<g font-size="2.5" fill="#000080">
<text x="147.6" y="28.6">R1</text>
<text x="132.3" y="31.1">L1</text>
<text x="132.3" y="34">100uH</text>
<text x="147.6" y="31.4">47</text>
<text x="147.6" y="34.2">Res1</text>
<text x="147.6" y="39.9">R2</text>
<text x="147.6" y="42.8">1K</text>
<text x="147.6" y="45.6">Res1</text>
<text x="24.3" y="49.3">J1</text>
<text x="64.6" y="49.3">U1</text>
<text x="147.6" y="51.3">R3</text>
<text x="209.2" y="49.3">U2</text>
<text x="147.6" y="54.1">1K</text>
<text x="147.6" y="56.9">Res1</text>
<text x="176" y="57.5">R5</text>
<text x="251.1" y="57.5">R6</text>
<text x="13.8" y="60.6">691214110002</text>
<text x="38.7" y="62.9">+</text>
<text x="45" y="65.7">1000uF</text>
<text x="45" y="62.9">C3</text>
<text x="122.4" y="62.6">D1</text>
<text x="122.4" y="65.4">1N5822</text>
<text x="147.6" y="65.4">1K</text>
<text x="147.6" y="62.6">R4</text>
<text x="159.6" y="63.8">+</text>
<text x="165.8" y="63.8">C4</text>
<text x="176" y="60.3">330</text>
<text x="176" y="63.2">Res1</text>
<text x="191.9" y="61.5">+</text>
<text x="198.1" y="61.5">C1</text>
<text x="210" y="63.8">LM3940CT-3.3</text>
<text x="230.1" y="61.5">+</text>
<text x="236.4" y="61.5">C2</text>
<text x="251.1" y="60.3">330</text>
<text x="251.1" y="63.2">Res1</text>
<text x="64.6" y="69.1">LM2576T-ADJ/LF03</text>
<text x="147.6" y="68.3">Res1</text>
<text x="165.8" y="66.6">1000uF</text>
<text x="181.4" y="71.7">D2</text>
<text x="196.1" y="66.6">47uF</text>
<text x="234.4" y="66.6">47uF</text>
<text x="256.5" y="71.7">D3</text>
<text x="147.6" y="77.3">R7</text>
<text x="181.4" y="74.5">LED0</text>
<text x="256.5" y="74.5">LED0</text>
<text x="147.6" y="80.2">1K</text>
<text x="147.6" y="83">Res1</text>
<text x="40.2" y="105.7">C5</text>
<text x="49.8" y="105.7">R8</text>
<text x="73.1" y="106">U3</text>
<text x="40.2" y="108.5">10uF</text>
<text x="40.2" y="111.4">Cap</text>
<text x="49.8" y="108.5">10k</text>
<text x="49.8" y="111.4">Res1</text>
<text x="134" y="108.5">Q1</text>
<text x="134" y="111.4">2N7000</text>
<text x="51.5" y="117.9">R9</text>
<text x="152.1" y="115.9">L2</text>
<text x="51.5" y="122.4">100</text>
<text x="51.5" y="125.3">Res1</text>
<text x="113" y="124.7">D4</text>
<text x="132.6" y="125.9">D5</text>
<text x="152.1" y="121">10uH</text>
<text x="221.4" y="125.6">330</text>
<text x="221.4" y="122.7">R10</text>
<text x="51.5" y="131.2">C8</text>
<text x="73.1" y="128.7">NE555P</text>
<text x="113" y="127.6">1N4148</text>
<text x="132.6" y="128.7">1N5819G</text>
<text x="176" y="131.2">10K</text>
<text x="176" y="128.4">R11</text>
<text x="189" y="131.2">10nF</text>
<text x="189" y="128.4">C7</text>
<text x="197.5" y="126.1">+</text>
<text x="203.8" y="128.9">100uF</text>
<text x="203.8" y="126.1">C6</text>
<text x="221.4" y="128.4">Res1</text>
<text x="51.5" y="134.1">10nF</text>
<text x="51.5" y="136.9">Cap</text>
<text x="147.6" y="136.9">220K</text>
<text x="147.6" y="134.1">R12</text>
<text x="176" y="134.1">Res1</text>
<text x="189" y="134.1">Cap</text>
<text x="147.6" y="139.7">Res1</text>
<text x="226.7" y="139.7">D6</text>
<text x="226.7" y="142.6">LED0</text>
<text x="166.3" y="159.6">10nF</text>
<text x="166.3" y="156.8">C9</text>
<text x="176" y="159.6">1K</text>
<text x="176" y="156.8">R13</text>
<text x="166.3" y="162.4">Cap</text>
<text x="176" y="162.4">Res1</text>
</g>
<g font-size="2.5" fill="#800000">
<text x="31.5" y="49.3">+12VDC</text>
<text x="181" y="49.3">+5VDC</text>
<text x="249.9" y="49.3">+3V3DC</text>
<text x="30.6" y="66.3">GND</text>
<text x="97.3" y="91.8">GND</text>
<text x="214.9" y="91.5">GND</text>
<text x="23" y="97.5">+12VDC</text>
<text x="34.9" y="120.2">GND</text>
<text x="102.9" y="142.9">GND</text>
<text x="46.2" y="145.7">GND</text>
<text x="127" y="148.5">GND</text>
<text x="207.9" y="157">GND</text>
<text x="166.8" y="174">GND</text>
</g>
</svg>
